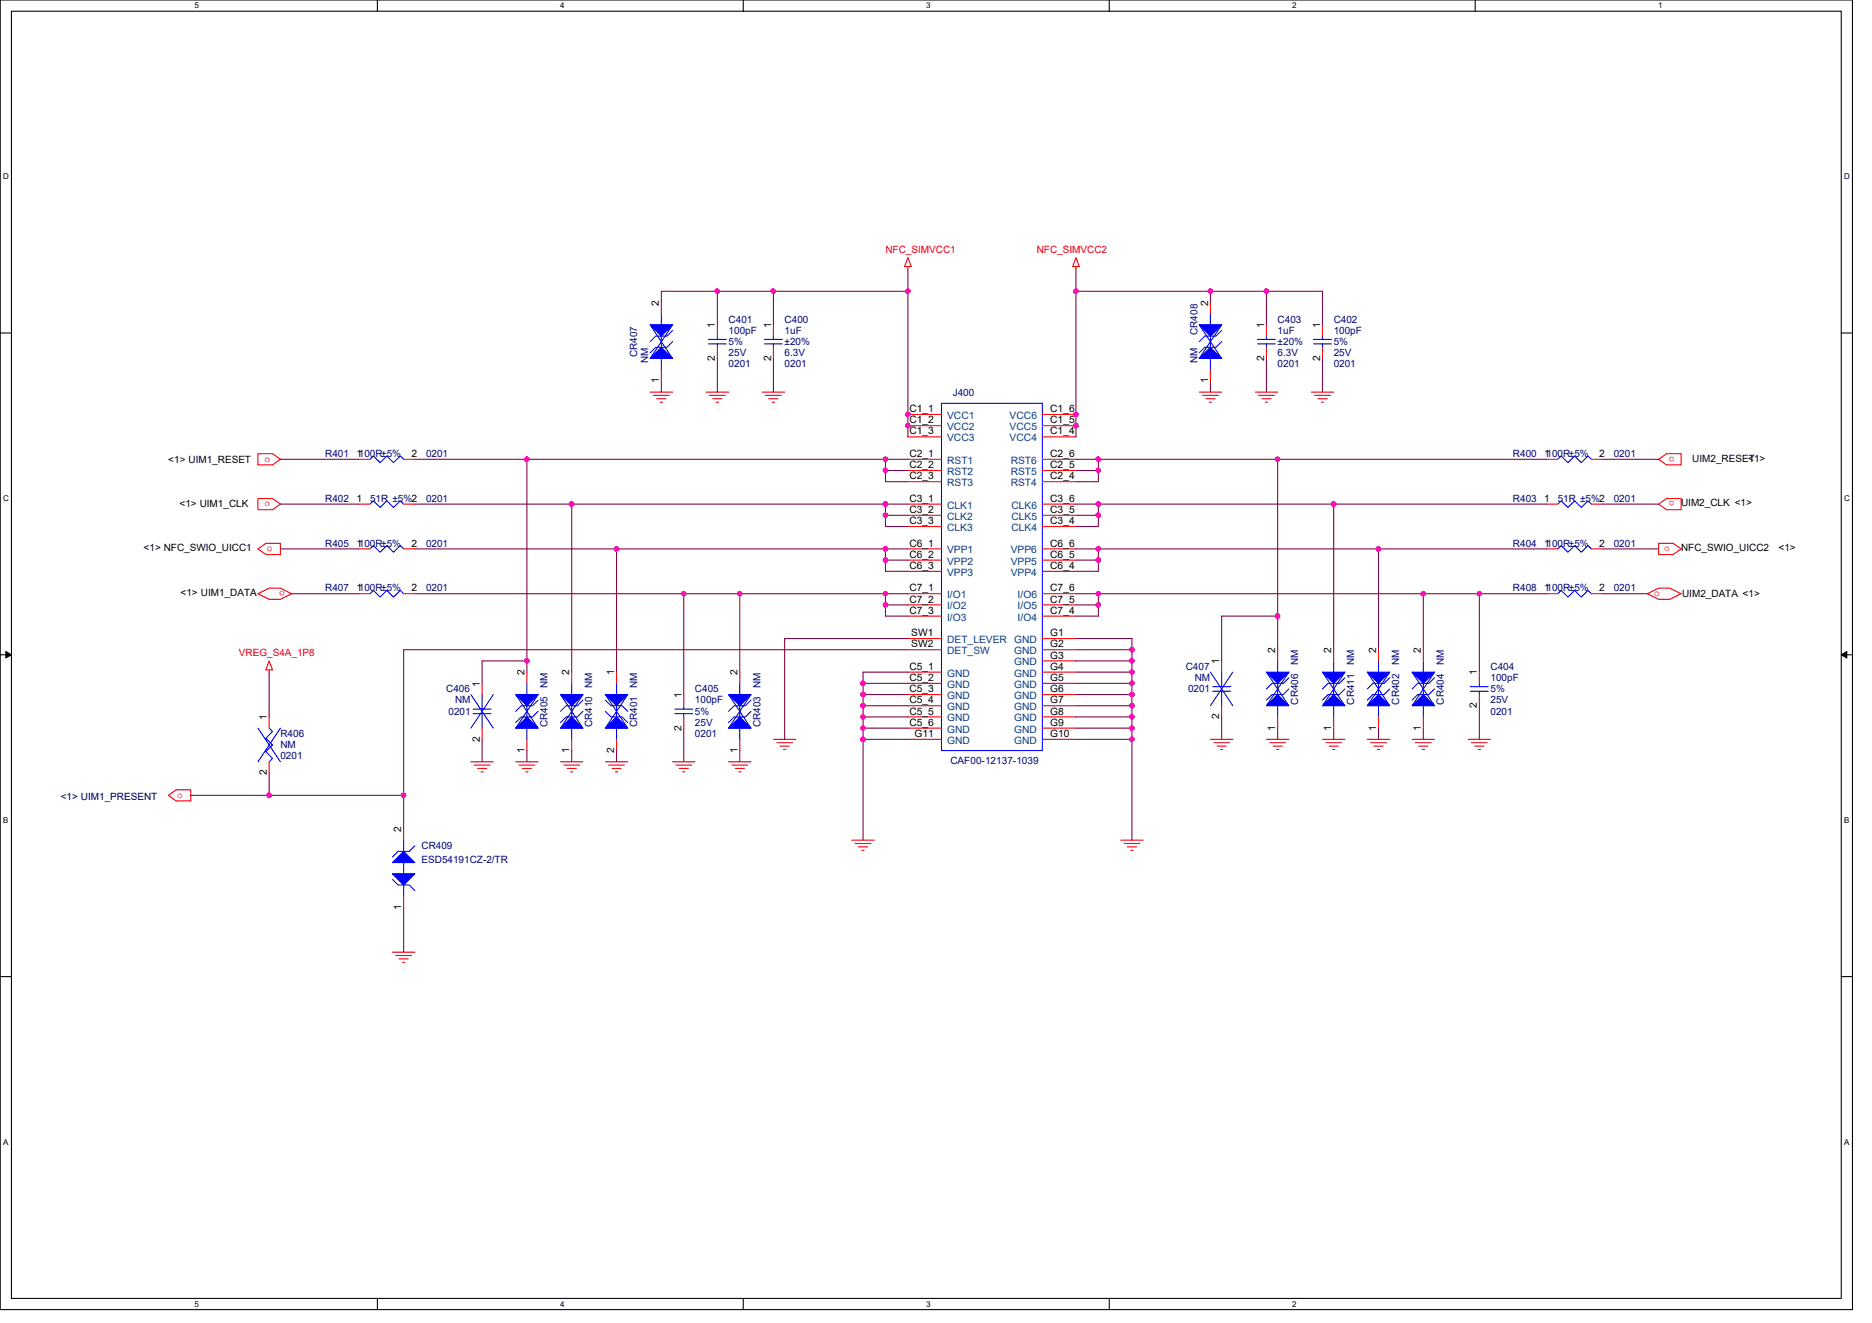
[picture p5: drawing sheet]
<svg xmlns="http://www.w3.org/2000/svg" width="297mm" height="210mm" viewBox="0 0 297 210" stroke-linecap="round" stroke-linejoin="round" font-family="sans-serif">
<path d="M0 0h293.9v207.9h-293.9zM1.8 1.8h290.4v204.3h-290.4z" fill="none" stroke="#000" stroke-width=".17"/>
<g fill="#fff">
<path d="M30.8 .2h.7v1.4h-.7z"/>
<path d="M30.8 206.3h.7v1.4h-.7z"/>
</g>
<path d="M59.9 0v1.8M59.9 206.1v1.8" fill="none" stroke="#000" stroke-width=".17"/>
<g fill="#fff">
<path d="M88.9 .2h.7v1.4h-.7z"/>
<path d="M88.9 206.3h.7v1.4h-.7z"/>
</g>
<path d="M117.9 0v1.8M117.9 206.1v1.8" fill="none" stroke="#000" stroke-width=".17"/>
<g fill="#fff">
<path d="M147 .2h.7v1.4h-.7z"/>
<path d="M147 206.3h.7v1.4h-.7z"/>
</g>
<path d="M176 0v1.8M176 206.1v1.8" fill="none" stroke="#000" stroke-width=".17"/>
<g fill="#fff">
<path d="M205 .2h.7v1.4h-.7z"/>
<path d="M205 206.3h.7v1.4h-.7z"/>
</g>
<path d="M234.1 0v1.8" fill="none" stroke="#000" stroke-width=".17"/>
<g fill="#fff">
<path d="M263.1 .2h.7v1.4h-.7z"/>
<path d="M.5 27.3h.9v1.4h-.9z"/>
<path d="M292.6 27.3h.9v1.4h-.9z"/>
<path d="M.5 78.4h.9v1.4h-.9z"/>
<path d="M292.6 78.4h.9v1.4h-.9z"/>
</g>
<path d="M0 52.9h1.8M292.2 52.9h1.7" fill="none" stroke="#000" stroke-width=".17"/>
<g fill="#fff">
<path d="M.5 129.5h.8v1.4h-.8z"/>
<path d="M292.6 129.5h.9v1.4h-.9z"/>
</g>
<path d="M0 103.9h1.8M292.2 103.9h1.7" fill="none" stroke="#000" stroke-width=".17"/>
<path d="M.9 103.4l.9 .5-.9 .5zM292.2 103.9l.8-.5v1z" fill="#000" stroke="#000" stroke-width=".16"/>
<g fill="#fff">
<path d="M.5 180.5h.8v1.4h-.8z"/>
<path d="M292.6 180.5h.9v1.4h-.9z"/>
</g>
<path d="M0 155h1.8M292.2 155h1.7" fill="none" stroke="#000" stroke-width=".17"/>
<g fill="none" stroke="#f00" stroke-width=".17">
<path d="M104.9 58.7v1.8M104.9 48v1.8M113.8 51.6v1.7M113.8 55.1v1.8M122.7 51.6v1.7M122.7 55.1v1.8M144.1 40.9l.5 1.4h-1.1zM144.1 42.3v.4M170.7 40.9l.6 1.4h-1.1zM170.7 42.3v.4M192.1 58.7v1.8M192.1 48v1.8"/>
<path d="M201 51.6v1.7M201 55.1v1.8M209.8 51.6v1.7M209.8 55.1v1.8M40.9 72h2.3l1.3 .9-1.3 .9h-2.3zM40.9 79.1h2.3l1.3 .9-1.3 .9h-2.3zM56.9 72.9h1.8M64 72.9h1.8M103.2 62.2h3.5M103.7 62.8h2.5M104.2 63.3h1.5M104.8 63.8h.3"/>
<path d="M112.1 62.2h3.5M112.6 62.8h2.5M113.1 63.3h1.5M113.7 63.8h.3M120.9 62.2h3.6M121.5 62.8h2.5M122 63.3h1.4M122.6 63.8h.3M144.1 65.8h5.3M144.1 67.6h5.3M144.1 69.3h5.3M144.1 72.9h5.3"/>
<path d="M144.1 74.7h5.3M144.1 76.5h5.3M165.4 69.3h5.3M165.4 67.6h5.3M165.4 65.8h5.3M165.4 76.5h5.3M165.4 74.7h5.3M165.4 72.9h5.3M190.3 62.2h3.5M190.8 62.8h2.5M191.3 63.3h1.5M191.9 63.8h.3"/>
<path d="M199.2 62.2h3.5M199.7 62.8h2.5M200.2 63.3h1.5M200.8 63.8h.3M208.1 62.2h3.5M208.6 62.8h2.5M209.1 63.3h1.5M209.7 63.8h.3M245.4 72.9h1.8M252.5 72.9h1.8M263.2 72.9l1.2-.9h2.3v1.8h-2.3zM40.9 87.1l1.3-.9h2.3v1.8h-2.3z"/>
<path d="M40.9 94.2l1.8-.9h1.8l1.8 .9-1.8 .9h-1.8zM56.9 94.2h1.8M56.9 87.1h1.8M56.9 80h1.8M64 94.2h1.8M64 87.1h1.8M64 80h1.8M144.1 80h5.3M144.1 81.8h5.3M144.1 83.6h5.3M144.1 87.1h5.3M144.1 88.9h5.3"/>
<path d="M144.1 90.7h5.3M144.1 94.2h5.3M144.1 96h5.3M144.1 97.8h5.3M165.4 83.6h5.3M165.4 81.8h5.3M165.4 80h5.3M165.4 90.7h5.3M165.4 88.9h5.3M165.4 87.1h5.3M165.4 97.8h5.3M165.4 96h5.3"/>
<path d="M165.4 94.2h5.3M245.4 94.2h1.8M245.4 87.1h1.8M245.4 80h1.8M252.5 94.2h1.8M252.5 87.1h1.8M252.5 80h1.8M261.4 94.2l1.8-.9h1.8l1.7 .9-1.7 .9h-1.8zM263.2 86.2h2.3l1.2 .9-1.2 .9h-2.3zM263.2 80l1.2-.9h2.3v1.8h-2.3zM42.7 104.9l.5 1.4h-1zM42.7 106.3v.4"/>
<path d="M42.7 113.8v1.8M76.5 108.5v1.7M76.5 115.6v1.7M83.6 117.3v1.8M83.6 106.7v1.8M90.7 117.3v1.8M90.7 106.7v1.8M97.8 106.7v1.8M97.8 117.3v1.8M108.5 110.2v1.8M108.5 113.8v1.8M117.4 117.3v1.8"/>
<path d="M117.4 106.7v1.8M122.7 117.3h3.6M123.3 117.9h2.4M123.8 118.4h1.4M124.3 119h.4M144.1 106.7h5.3M144.1 108.5h5.3M144.1 110.2h5.3M144.1 112h5.3M144.1 113.8h5.3M144.1 115.6h5.3M144.1 117.3h5.3"/>
<path d="M144.1 101.3h5.3M144.1 103.1h5.3M165.4 101.3h5.3M165.4 103.1h5.3M165.4 104.9h5.3M165.4 106.7h5.3M165.4 108.5h5.3M165.4 110.2h5.3M165.4 112h5.3M165.4 113.8h5.3M165.4 115.6h5.3M165.4 117.3h5.3"/>
<path d="M192.1 117.3h3.5M192.6 117.9h2.5M193.1 118.4h1.5M193.7 119h.3M193.8 104.9v1.8M193.8 112v1.8M201 117.3h3.5M201.5 117.9h2.5M202 118.4h1.5M202.6 119h.3M202.7 113.8v1.8M202.7 103.1v1.8"/>
<path d="M209.8 117.3h3.6M210.4 117.9h2.5M210.9 118.4h1.4M211.5 119h.3M211.6 113.8v1.8M211.6 103.1v1.8M217 117.3h3.5M217.5 117.9h2.5M218 118.4h1.5M218.6 119h.3M218.7 113.8v1.8M218.7 103.1v1.8"/>
<path d="M224.1 117.3h3.5M224.6 117.9h2.5M225.1 118.4h1.5M225.7 119h.3M225.8 113.8v1.8M225.8 103.1v1.8M233 117.3h3.5M233.5 117.9h2.5M234 118.4h1.5M234.6 119h.3M234.7 106.7v1.8M234.7 110.2v1.8"/>
<path d="M26.7 126.2l1.3-.9h2.3v1.8h-2.3zM42.7 120.9v1.8M64 131.6v1.7M74.7 120.9h3.6M75.2 121.4h2.5M75.8 122h1.4M76.3 122.5h.4M81.8 120.9h3.6M82.4 121.4h2.5M82.9 122h1.4M83.4 122.5h.4M88.9 120.9h3.6"/>
<path d="M89.5 121.4h2.5M90 122h1.4M90.5 122.5h.4M96.1 120.9h3.5M96.6 121.4h2.5M97.1 122h1.4M97.7 122.5h.3M106.7 120.9h3.6M107.2 121.4h2.5M107.8 122h1.4M108.3 122.5h.4M115.6 120.9h3.6"/>
<path d="M116.1 121.4h2.5M116.7 122h1.4M117.2 122.5h.4M135.2 133.3h3.5M135.7 133.9h2.5M136.2 134.4h1.5M136.8 135h.3M177.8 133.3h3.6M178.4 133.9h2.5M178.9 134.4h1.4M179.4 135h.4M62.3 151.1h3.5"/>
<path d="M62.8 151.7h2.5M63.3 152.2h1.5M63.9 152.7h.3M64 142.2v1.8"/>
</g>
<g fill="none" stroke="#00f" stroke-width=".17">
<path d="M103.2 51.6l3.5 5.3M104.9 56.9v1.8M104.9 53.3v1.8M104.9 49.8v1.8M106.7 54.2l-.9 .9h-1.7l-.9 .9M106.7 52.5l-.9 .8h-1.7l-.9 .9M106.7 51.6l-3.5 5.3M112.4 53.9h2.8M112.4 54.6h2.8M113.8 53.3v.6M113.8 54.6v.5M121.3 53.9h2.8"/>
<path d="M121.3 54.6h2.8M122.7 53.3v.6M122.7 54.6v.5M190.3 51.6l3.5 5.3M192.1 56.9v1.8M192.1 53.3v1.8M192.1 49.8v1.8M193.8 54.2l-.8 .9h-1.8l-.9 .9M193.8 52.5l-.8 .8h-1.8l-.9 .9M193.8 51.6l-3.5 5.3M199.5 53.9h2.9M199.5 54.6h2.9"/>
<path d="M201 53.3v.6M201 54.6v.5M208.4 53.9h2.9M208.4 54.6h2.9M209.8 53.3v.6M209.8 54.6v.5M58.7 72.9l.5-.5 1.1 1 1.1-1 1 1 1.1-1 .5 .5M149.4 64h16v55.1h-16zM247.2 72.9l.5-.5 1.1 1 1-1 1.1 1 1.1-1 .5 .5M58.7 94.2l.5-.5 1.1 1.1 1.1-1.1 1 1.1 1.1-1.1 .5 .5M58.7 87.1l.5-.5 1.1 1.1 1.1-1.1 1 1.1 1.1-1.1 .5 .5M58.7 80l.5-.5 1.1 1 1.1-1 1 1 1.1-1 .5 .5"/>
<path d="M247.2 94.2l.5-.5 1.1 1.1 1-1.1 1.1 1.1 1.1-1.1 .5 .5M247.2 87.1l.5-.5 1.1 1.1 1-1.1 1.1 1.1 1.1-1.1 .5 .5M247.2 80l.5-.5 1.1 1 1-1 1.1 1 1.1-1 .5 .5M40.9 115.6l3.6 5.3M42.7 115.6l.5 .5-1 1.1 1 1-1 1.1 1 1.1-.5 .5M44.5 115.6l-3.6 5.3M74.7 110.2l3.6 5.4M75.1 112.5h2.8M75.1 113.3h2.8M76.5 110.2v2.3M76.5 113.3v2.3M78.3 110.2l-3.6 5.4"/>
<path d="M81.8 110.2l3.6 5.4M83.6 115.6v1.7M83.6 112v1.8M83.6 108.5v1.7M85.4 112.9l-.9 .9h-1.8l-.9 .9M85.4 111.1l-.9 .9h-1.8l-.9 .9M85.4 110.2l-3.6 5.4M88.9 110.2l3.6 5.4M90.7 115.6v1.7M90.7 112v1.8M90.7 108.5v1.7M92.5 112.9l-.9 .9h-1.8l-.9 .9"/>
<path d="M92.5 111.1l-.9 .9h-1.8l-.9 .9M92.5 110.2l-3.6 5.4M96.1 111.1l.8 .9h1.8l.9 .9M96.1 112.9l.8 .9h1.8l.9 .9M96.1 110.2l3.5 5.4M97.8 108.5v1.7M97.8 112v1.8M97.8 115.6v1.7M99.6 110.2l-3.5 5.4M107.1 112.5h2.8M107.1 113.3h2.8M108.5 112v.5"/>
<path d="M108.5 113.3v.5M115.6 110.2l3.6 5.4M117.4 115.6v1.7M117.4 112v1.8M117.4 108.5v1.7M119.2 112.9l-.9 .9h-1.8l-.9 .9M119.2 111.1l-.9 .9h-1.8l-.9 .9M119.2 110.2l-3.6 5.4M192.1 106.7l3.5 5.3M192.4 109h2.9M192.4 109.7h2.9M193.8 106.7v2.3"/>
<path d="M193.8 109.7v2.3M195.6 106.7l-3.5 5.3M201 106.7l3.5 5.3M202.7 112v1.8M202.7 108.5v1.7M202.7 104.9v1.8M204.5 109.3l-.9 .9h-1.8l-.8 .9M204.5 107.6l-.9 .9h-1.8l-.8 .8M204.5 106.7l-3.5 5.3M209.8 106.7l3.6 5.3M211.6 112v1.8M211.6 108.5v1.7"/>
<path d="M211.6 104.9v1.8M213.4 109.3l-.9 .9h-1.8l-.9 .9M213.4 107.6l-.9 .9h-1.8l-.9 .8M213.4 106.7l-3.6 5.3M217 106.7l3.5 5.3M218.7 104.9v1.8M218.7 112v1.8M218.7 108.5v1.7M220.5 107.6l-.9 .9h-1.8l-.8 .8M220.5 106.7l-3.5 5.3M220.5 109.3l-.9 .9h-1.8l-.8 .9M224.1 106.7l3.5 5.3"/>
<path d="M225.8 112v1.8M225.8 108.5v1.7M225.8 104.9v1.8M227.6 109.3l-.9 .9h-1.7l-.9 .9M227.6 107.6l-.9 .9h-1.7l-.9 .8M227.6 106.7l-3.5 5.3M233.3 109h2.9M233.3 109.7h2.9M234.7 108.5v.5M234.7 109.7v.5M62.3 139.6l.9 .9h1.7l.9 .9M64 136.9v1.8"/>
<path d="M64 133.3v1.8M65.8 134.2l-.9 .9h-1.7l-.9 .9M64 140.5v1.7"/>
</g>
<g fill="#00f" stroke="#00f" stroke-width=".17">
<path d="M103.2 56.9l1.7-1.8 1.8 1.8z" fill-rule="evenodd"/>
<path d="M103.2 51.6h3.5l-1.8 1.7z" fill-rule="evenodd"/>
<path d="M83.6 113.8l1.8 1.8h-3.6z" fill-rule="evenodd"/>
<path d="M81.8 110.2h3.6l-1.8 1.8z" fill-rule="evenodd"/>
<path d="M117.4 113.8l1.8 1.8h-3.6z" fill-rule="evenodd"/>
<path d="M115.6 110.2h3.6l-1.8 1.8z" fill-rule="evenodd"/>
<path d="M211.6 110.2l1.8 1.8h-3.6z" fill-rule="evenodd"/>
<path d="M209.8 106.7h3.6l-1.8 1.8z" fill-rule="evenodd"/>
<path d="M62.3 138.7h3.5l-1.8 1.8z" fill-rule="evenodd"/>
<path d="M62.3 136.9l1.7-1.8 1.8 1.8z" fill-rule="evenodd"/>
<path d="M90.7 113.8l1.8 1.8h-3.6z" fill-rule="evenodd"/>
<path d="M88.9 110.2h3.6l-1.8 1.8z" fill-rule="evenodd"/>
<path d="M217 112l1.7-1.8 1.8 1.8z" fill-rule="evenodd"/>
<path d="M217 106.7h3.5l-1.8 1.8z" fill-rule="evenodd"/>
<path d="M190.3 56.9l1.8-1.8 1.7 1.8z" fill-rule="evenodd"/>
<path d="M190.3 51.6h3.5l-1.7 1.7z" fill-rule="evenodd"/>
<path d="M202.7 110.2l1.8 1.8h-3.5z" fill-rule="evenodd"/>
<path d="M201 106.7h3.5l-1.8 1.8z" fill-rule="evenodd"/>
<path d="M225.8 110.2l1.8 1.8h-3.5z" fill-rule="evenodd"/>
<path d="M224.1 106.7h3.5l-1.8 1.8z" fill-rule="evenodd"/>
<path d="M96.1 110.2h3.5l-1.8 1.8z" fill-rule="evenodd"/>
<path d="M96.1 115.6l1.7-1.8 1.8 1.8z" fill-rule="evenodd"/>
</g>
<g fill="none" stroke="#800040" stroke-width=".17">
<path d="M113.8 46.2h8.9M113.8 46.2h-8.9v1.8M113.8 46.2v5.4M113.8 56.9v5.3M122.7 46.2v5.4M122.7 56.9v5.3M122.7 46.2h21.4M144.1 42.7v3.5M144.1 46.2v23.1M170.7 42.7v3.5M170.7 46.2h21.4v1.8M170.7 46.2v23.1"/>
<path d="M192.1 46.2h8.9M201 46.2v5.4M201 46.2h8.8v5.4M201 56.9v5.3M209.8 56.9v5.3M44.5 72.9h12.4M65.8 72.9h17.8M83.6 72.9v32M83.6 72.9h56.9M104.9 60.5v1.7M140.5 74.7v1.8h3.6M140.5 72.9v1.8"/>
<path d="M140.5 72.9h3.6M140.5 74.7h3.6M170.7 72.9h3.6M170.7 74.7h3.6M174.3 74.7v1.8h-3.6M174.3 72.9v1.8M174.3 72.9h28.4M192.1 60.5v1.7M202.7 72.9h42.7M202.7 72.9v24.9M254.3 72.9h8.9M44.5 80h12.4"/>
<path d="M44.5 87.1h12.4M46.3 94.2h10.6M65.8 80h24.9M65.8 87.1h32M65.8 94.2h42.7M90.7 80v26.7M90.7 80h49.8M97.8 87.1v19.6M97.8 87.1h42.7M108.5 94.2v16M108.5 94.2h8.9M117.4 94.2v12.5"/>
<path d="M117.4 94.2h23.1M140.5 81.8v1.8h3.6M140.5 80v1.8M140.5 80h3.6M140.5 81.8h3.6M140.5 88.9v1.8h3.6M140.5 87.1v1.8M140.5 87.1h3.6M140.5 88.9h3.6M140.5 96v1.8h3.6M140.5 94.2v1.8M140.5 94.2h3.6"/>
<path d="M140.5 96h3.6M170.7 94.2h3.6M170.7 96h3.6M170.7 87.1h3.6M170.7 88.9h3.6M170.7 80h3.6M170.7 81.8h3.6M174.3 96v1.8h-3.6M174.3 94.2v1.8M174.3 94.2h51.5M174.3 88.9v1.8h-3.6M174.3 87.1v1.8"/>
<path d="M174.3 87.1h44.4M174.3 81.8v1.8h-3.6M174.3 80v1.8M174.3 80h37.3M211.6 80v23.1M211.6 80h33.8M218.7 87.1v16M218.7 87.1h26.7M234.7 94.2h-8.9v8.9M234.7 94.2v12.5M234.7 94.2h10.7M254.3 80h8.9"/>
<path d="M254.3 87.1h8.9M254.3 94.2h7.1M42.7 106.7v7.1M76.5 117.3v3.6M83.6 119.1v1.8M83.6 106.7v-1.8h-7.1v3.6M90.7 119.1v1.8M97.8 119.1v1.8M108.5 115.6v5.3M117.4 119.1v1.8M136.9 108.5h7.2M136.9 108.5v1.7"/>
<path d="M136.9 110.2h7.2M136.9 110.2v1.8M136.9 112h7.2M136.9 112v1.8M136.9 113.8h7.2M136.9 113.8v1.8M136.9 115.6h7.2M136.9 115.6v1.7M136.9 117.3h7.2M136.9 117.3v16M144.1 103.1h-80.1v23.1M144.1 106.7h-7.2v1.8"/>
<path d="M144.1 101.3h-19.6v16M170.7 101.3h8.9v1.8M170.7 117.3h8.9M170.7 115.6h8.9M170.7 113.8h8.9M170.7 112h8.9M170.7 110.2h8.9M170.7 108.5h8.9M170.7 106.7h8.9M170.7 104.9h8.9M170.7 103.1h8.9M179.6 117.3v16"/>
<path d="M179.6 115.6v1.7M179.6 113.8v1.8M179.6 112v1.8M179.6 110.2v1.8M179.6 108.5v1.7M179.6 106.7v1.8M179.6 104.9v1.8M179.6 103.1v1.8M193.8 113.8v3.5M202.7 115.6v1.7M202.7 103.1v-5.3h-8.9v7.1M211.6 115.6v1.7"/>
<path d="M218.7 115.6v1.7M225.8 115.6v1.7M234.7 112v5.3M30.3 126.2h12.4M42.7 122.7v3.5M42.7 126.2h21.3M64 126.2v5.4M64 144v7.1"/>
</g>
<g fill="#f0f" stroke="#f0f" stroke-width=".17">
<circle cx="83.6" cy="72.9" r=".35"/>
<circle cx="140.5" cy="74.7" r=".35"/>
<circle cx="140.5" cy="81.8" r=".35"/>
<circle cx="140.5" cy="88.9" r=".35"/>
<circle cx="140.5" cy="96" r=".35"/>
<circle cx="225.8" cy="94.2" r=".35"/>
<circle cx="174.3" cy="94.2" r=".35"/>
<circle cx="174.3" cy="96" r=".35"/>
<circle cx="174.3" cy="88.9" r=".35"/>
<circle cx="174.3" cy="87.1" r=".35"/>
<circle cx="174.3" cy="80" r=".35"/>
<circle cx="174.3" cy="81.8" r=".35"/>
<circle cx="174.3" cy="72.9" r=".35"/>
<circle cx="174.3" cy="74.7" r=".35"/>
<circle cx="140.5" cy="72.9" r=".35"/>
<circle cx="90.7" cy="80" r=".35"/>
<circle cx="140.5" cy="80" r=".35"/>
<circle cx="97.8" cy="87.1" r=".35"/>
<circle cx="140.5" cy="87.1" r=".35"/>
<circle cx="117.4" cy="94.2" r=".35"/>
<circle cx="140.5" cy="94.2" r=".35"/>
<circle cx="218.7" cy="87.1" r=".35"/>
<circle cx="211.6" cy="80" r=".35"/>
<circle cx="202.7" cy="97.8" r=".35"/>
<circle cx="202.7" cy="72.9" r=".35"/>
<circle cx="136.9" cy="108.4" r=".35"/>
<circle cx="136.9" cy="112" r=".35"/>
<circle cx="136.9" cy="110.2" r=".35"/>
<circle cx="136.9" cy="115.6" r=".35"/>
<circle cx="136.9" cy="113.8" r=".35"/>
<circle cx="136.9" cy="117.3" r=".35"/>
<circle cx="179.6" cy="117.3" r=".35"/>
<circle cx="179.6" cy="113.8" r=".35"/>
<circle cx="179.6" cy="115.6" r=".35"/>
<circle cx="179.6" cy="112" r=".35"/>
<circle cx="179.6" cy="110.2" r=".35"/>
<circle cx="179.6" cy="108.4" r=".35"/>
<circle cx="179.6" cy="106.7" r=".35"/>
<circle cx="179.6" cy="104.9" r=".35"/>
<circle cx="179.6" cy="103.1" r=".35"/>
<circle cx="42.7" cy="126.2" r=".35"/>
<circle cx="192.1" cy="46.2" r=".35"/>
<circle cx="200.9" cy="46.2" r=".35"/>
<circle cx="144" cy="46.2" r=".35"/>
<circle cx="144" cy="65.8" r=".35"/>
<circle cx="113.8" cy="46.2" r=".35"/>
<circle cx="170.7" cy="46.2" r=".35"/>
<circle cx="170.7" cy="65.8" r=".35"/>
<circle cx="122.7" cy="46.2" r=".35"/>
<circle cx="64" cy="126.2" r=".35"/>
<circle cx="108.5" cy="94.2" r=".35"/>
<circle cx="234.7" cy="94.2" r=".35"/>
<circle cx="83.6" cy="104.9" r=".35"/>
<circle cx="170.7" cy="67.6" r=".35"/>
<circle cx="144" cy="67.6" r=".35"/>
</g>
<g font-size="1.6" fill="#f00">
<text x="140.5" y="40.2">NFC_SIMVCC1</text>
<text x="164.5" y="40.2">NFC_SIMVCC2</text>
<text x="42" y="73.3">o</text>
<text x="265.7" y="72.5" transform="rotate(180 265.7 72.5)">o</text>
<text x="42" y="80.4">o</text>
<text x="265.7" y="79.6" transform="rotate(180 265.7 79.6)">o</text>
<text x="42.4" y="87.5">o</text>
<text x="264.1" y="87.5">o</text>
<text x="45.2" y="93.8" transform="rotate(180 45.2 93.8)">o</text>
<text x="262.5" y="94.6">o</text>
<text x="37.9" y="104.2">VREG_S4A_1P8</text>
<text x="28.1" y="126.6">o</text>
</g>
<g font-size="1.6">
<text x="104.6" y="48.5" transform="rotate(-90 104.6 48.5)">2</text>
<text x="113.4" y="52.1" transform="rotate(-90 113.4 52.1)">1</text>
<text x="122.3" y="52.1" transform="rotate(-90 122.3 52.1)">1</text>
<text x="191.7" y="48.5" transform="rotate(-90 191.7 48.5)">2</text>
<text x="200.6" y="52.1" transform="rotate(-90 200.6 52.1)">1</text>
<text x="209.5" y="52.1" transform="rotate(-90 209.5 52.1)">1</text>
<text x="113.4" y="57.3" transform="rotate(-90 113.4 57.3)">2</text>
<text x="122.3" y="57.3" transform="rotate(-90 122.3 57.3)">2</text>
<text x="200.6" y="57.3" transform="rotate(-90 200.6 57.3)">2</text>
<text x="209.5" y="57.3" transform="rotate(-90 209.5 57.3)">2</text>
<text x="104.6" y="60.8" transform="rotate(-90 104.6 60.8)">1</text>
<text x="144.3" y="65.4">C1_1</text>
<text x="166.6" y="65.4">C1_6</text>
<text x="191.7" y="60.8" transform="rotate(-90 191.7 60.8)">1</text>
<text x="144.3" y="67.2">C1_2</text>
<text x="144.3" y="69">C1_3</text>
<text x="166.6" y="69">C1_4</text>
<text x="166.6" y="67.2">C1_5</text>
<text x="26.7" y="73.4">&lt;1&gt; UIM1_RESET</text>
<text x="56.6" y="72.5">1100R±5%</text>
<text x="65.3" y="72.5">2</text>
<text x="144.3" y="72.5">C2_1</text>
<text x="144.3" y="74.3">C2_2</text>
<text x="144.3" y="76.1">C2_3</text>
<text x="166.6" y="76.1">C2_4</text>
<text x="166.6" y="74.3">C2_5</text>
<text x="166.6" y="72.5">C2_6</text>
<text x="245" y="72.5">1100R±5%</text>
<text x="253.8" y="72.5">2</text>
<text x="268.5" y="73.3">UIM2_RESET</text>
<text x="277.4" y="73.3">&lt;1&gt;</text>
<text x="28.5" y="80.5">&lt;1&gt; UIM1_CLK</text>
<text x="56.6" y="79.6">1</text>
<text x="144.3" y="79.6">C3_1</text>
<text x="144.3" y="81.4">C3_2</text>
<text x="144.3" y="83.2">C3_3</text>
<text x="166.6" y="83.2">C3_4</text>
<text x="166.6" y="81.4">C3_5</text>
<text x="166.6" y="79.6">C3_6</text>
<text x="245" y="79.6">1</text>
<text x="266.7" y="80.4">UIM2_CLK &lt;1&gt;</text>
<text x="22.8" y="87.5">&lt;1&gt; NFC_SWIO_UICC1</text>
<text x="56.6" y="86.7">1100R±5%</text>
<text x="65.3" y="86.7">2</text>
<text x="144.3" y="86.7">C6_1</text>
<text x="144.3" y="88.5">C6_2</text>
<text x="166.6" y="88.5">C6_5</text>
<text x="166.6" y="86.7">C6_6</text>
<text x="245" y="86.7">1100R±5%</text>
<text x="253.8" y="86.7">2</text>
<text x="266.7" y="87.5">NFC_SWIO_UICC2</text>
<text x="282.2" y="87.5">&lt;1&gt;</text>
<text x="28.7" y="94.6">&lt;1&gt; UIM1_DATA</text>
<text x="56.6" y="93.9">1100R±5%</text>
<text x="65.3" y="93.9">2</text>
<text x="144.3" y="90.3">C6_3</text>
<text x="144.3" y="93.9">C7_1</text>
<text x="144.3" y="95.6">C7_2</text>
<text x="166.6" y="90.3">C6_4</text>
<text x="166.6" y="95.6">C7_5</text>
<text x="166.6" y="93.9">C7_6</text>
<text x="245" y="93.9">1100R±5%</text>
<text x="253.8" y="93.9">2</text>
<text x="266.9" y="94.8">UIM2_DATA &lt;1&gt;</text>
<text x="144.3" y="97.4">C7_3</text>
<text x="144.6" y="101">SW1</text>
<text x="166.6" y="101">G1</text>
<text x="166.6" y="97.4">C7_4</text>
<text x="83.2" y="107.2" transform="rotate(-90 83.2 107.2)">2</text>
<text x="90.3" y="107.2" transform="rotate(-90 90.3 107.2)">2</text>
<text x="97.4" y="107.2" transform="rotate(-90 97.4 107.2)">1</text>
<text x="117" y="107.2" transform="rotate(-90 117 107.2)">2</text>
<text x="144.3" y="106.3">C5_1</text>
<text x="144.6" y="102.7">SW2</text>
<text x="166.6" y="102.7">G2</text>
<text x="166.6" y="104.5">G3</text>
<text x="166.6" y="106.3">G4</text>
<text x="193.5" y="105.4" transform="rotate(-90 193.5 105.4)">1</text>
<text x="202.3" y="103.7" transform="rotate(-90 202.3 103.7)">2</text>
<text x="211.2" y="103.7" transform="rotate(-90 211.2 103.7)">2</text>
<text x="218.4" y="103.7" transform="rotate(-90 218.4 103.7)">2</text>
<text x="225.5" y="103.7" transform="rotate(-90 225.5 103.7)">2</text>
<text x="234.4" y="107.2" transform="rotate(-90 234.4 107.2)">1</text>
<text x="76.1" y="109" transform="rotate(-90 76.1 109)">1</text>
<text x="108.1" y="110.8" transform="rotate(-90 108.1 110.8)">1</text>
<text x="144.3" y="108.1">C5_2</text>
<text x="144.3" y="109.9">C5_3</text>
<text x="144.3" y="111.6">C5_4</text>
<text x="144.3" y="113.4">C5_5</text>
<text x="166.6" y="108.1">G5</text>
<text x="166.6" y="109.9">G6</text>
<text x="166.6" y="111.6">G7</text>
<text x="166.6" y="113.4">G8</text>
<text x="234.4" y="112.4" transform="rotate(-90 234.4 112.4)">2</text>
<text x="42.3" y="114.3" transform="rotate(-90 42.3 114.3)">1</text>
<text x="76.1" y="117.7" transform="rotate(-90 76.1 117.7)">2</text>
<text x="83.2" y="119.5" transform="rotate(-90 83.2 119.5)">1</text>
<text x="90.3" y="119.5" transform="rotate(-90 90.3 119.5)">1</text>
<text x="97.4" y="119.5" transform="rotate(-90 97.4 119.5)">2</text>
<text x="108.1" y="116" transform="rotate(-90 108.1 116)">2</text>
<text x="117" y="119.5" transform="rotate(-90 117 119.5)">1</text>
<text x="144.3" y="115.2">C5_6</text>
<text x="145.1" y="117">G11</text>
<text x="166.6" y="115.2">G9</text>
<text x="166.6" y="117">G10</text>
<text x="193.5" y="114.2" transform="rotate(-90 193.5 114.2)">2</text>
<text x="202.3" y="116" transform="rotate(-90 202.3 116)">1</text>
<text x="211.2" y="116" transform="rotate(-90 211.2 116)">1</text>
<text x="218.4" y="116" transform="rotate(-90 218.4 116)">1</text>
<text x="225.5" y="116" transform="rotate(-90 225.5 116)">1</text>
<text x="42.3" y="123.1" transform="rotate(-90 42.3 123.1)">2</text>
<text x="63.7" y="132.1" transform="rotate(-90 63.7 132.1)">2</text>
<text x="63.7" y="144.4" transform="rotate(-90 63.7 144.4)">1</text>
</g>
<g font-size="1.6" fill="#000080">
<text x="115.6" y="51.2">C401</text>
<text x="115.6" y="53">100pF</text>
<text x="124.5" y="51.2">C400</text>
<text x="124.5" y="53">1uF</text>
<text x="190" y="53.2" transform="rotate(-90 190 53.2)">CR408</text>
<text x="202.7" y="51.2">C403</text>
<text x="202.7" y="53">1uF</text>
<text x="211.6" y="51.2">C402</text>
<text x="211.6" y="53">100pF</text>
<text x="101.1" y="56.7" transform="rotate(-90 101.1 56.7)">CR407</text>
<text x="102.9" y="57.6" transform="rotate(-90 102.9 57.6)">NM</text>
<text x="115.6" y="58.3">0201</text>
<text x="115.6" y="56.5">25V</text>
<text x="115.6" y="54.8">5%</text>
<text x="124.5" y="58.3">0201</text>
<text x="124.5" y="56.5">6.3V</text>
<text x="124.5" y="54.8">±20%</text>
<text x="190" y="57.6" transform="rotate(-90 190 57.6)">NM</text>
<text x="202.7" y="58.3">0201</text>
<text x="202.7" y="56.5">6.3V</text>
<text x="202.7" y="54.8">±20%</text>
<text x="211.6" y="58.3">0201</text>
<text x="211.6" y="56.5">25V</text>
<text x="211.6" y="54.8">5%</text>
<text x="151.2" y="62.9">J400</text>
<text x="51.6" y="72.5">R401</text>
<text x="67.6" y="72.5">0201</text>
<text x="240.1" y="72.5">R400</text>
<text x="256.1" y="72.5">0201</text>
<text x="51.6" y="79.7">R402</text>
<text x="58.7" y="79.7">51R ±5%2</text>
<text x="67.6" y="79.7">0201</text>
<text x="240.1" y="79.7">R403</text>
<text x="247.2" y="79.7">51R ±5%2</text>
<text x="256.1" y="79.7">0201</text>
<text x="51.6" y="86.8">R405</text>
<text x="67.6" y="86.8">0201</text>
<text x="240.1" y="86.8">R404</text>
<text x="256.1" y="86.8">0201</text>
<text x="51.6" y="93.9">R407</text>
<text x="67.6" y="93.9">0201</text>
<text x="240.1" y="93.9">R408</text>
<text x="256.1" y="93.9">0201</text>
<text x="188.1" y="106.3">C407</text>
<text x="206" y="105.6" transform="rotate(-90 206 105.6)">NM</text>
<text x="214.9" y="105.6" transform="rotate(-90 214.9 105.6)">NM</text>
<text x="222" y="105.6" transform="rotate(-90 222 105.6)">NM</text>
<text x="229.1" y="105.6" transform="rotate(-90 229.1 105.6)">NM</text>
<text x="236.5" y="106.3">C404</text>
<text x="70.8" y="109.9">C406</text>
<text x="71.2" y="113.4">0201</text>
<text x="72.2" y="111.7">NM</text>
<text x="86.9" y="109.2" transform="rotate(-90 86.9 109.2)">NM</text>
<text x="94" y="109.2" transform="rotate(-90 94 109.2)">NM</text>
<text x="101.1" y="109.2" transform="rotate(-90 101.1 109.2)">NM</text>
<text x="110.3" y="109.9">C405</text>
<text x="110.3" y="111.7">100pF</text>
<text x="110.3" y="113.4">5%</text>
<text x="120.6" y="109.2" transform="rotate(-90 120.6 109.2)">NM</text>
<text x="188.5" y="109.9">0201</text>
<text x="189.6" y="108.1">NM</text>
<text x="206" y="111.8" transform="rotate(-90 206 111.8)">CR406</text>
<text x="214.9" y="111.8" transform="rotate(-90 214.9 111.8)">CR411</text>
<text x="222" y="111.8" transform="rotate(-90 222 111.8)">CR402</text>
<text x="229.1" y="111.8" transform="rotate(-90 229.1 111.8)">CR404</text>
<text x="236.5" y="108.1">100pF</text>
<text x="236.5" y="113.4">0201</text>
<text x="236.5" y="111.7">25V</text>
<text x="236.5" y="109.9">5%</text>
<text x="44.5" y="117">R406</text>
<text x="44.5" y="118.8">NM</text>
<text x="86.9" y="115.4" transform="rotate(-90 86.9 115.4)">CR405</text>
<text x="94" y="115.4" transform="rotate(-90 94 115.4)">CR410</text>
<text x="101.1" y="115.4" transform="rotate(-90 101.1 115.4)">CR401</text>
<text x="110.3" y="117">0201</text>
<text x="110.3" y="115.2">25V</text>
<text x="120.6" y="115.4" transform="rotate(-90 120.6 115.4)">CR403</text>
<text x="44.5" y="120.5">0201</text>
<text x="150.8" y="121.3">CAF00-12137-1039</text>
<text x="66.9" y="134.8">CR409</text>
<text x="66.9" y="136.9">ESD54191CZ-2/TR</text>
</g>
<g font-size="1.6" fill="#004080">
<text x="150.3" y="66.5">VCC1</text>
<text x="150.3" y="68.3">VCC2</text>
<text x="150.3" y="70.1">VCC3</text>
<text x="160.2" y="70.1">VCC4</text>
<text x="160.2" y="68.3">VCC5</text>
<text x="160.2" y="66.5">VCC6</text>
<text x="150.3" y="73.6">RST1</text>
<text x="150.3" y="75.4">RST2</text>
<text x="150.3" y="77.2">RST3</text>
<text x="160.4" y="77.2">RST4</text>
<text x="160.4" y="75.4">RST5</text>
<text x="160.4" y="73.6">RST6</text>
<text x="150.3" y="80.7">CLK1</text>
<text x="150.3" y="82.5">CLK2</text>
<text x="160.5" y="82.5">CLK5</text>
<text x="160.5" y="80.7">CLK6</text>
<text x="150.3" y="84.3">CLK3</text>
<text x="150.3" y="87.8">VPP1</text>
<text x="150.3" y="89.6">VPP2</text>
<text x="160.4" y="89.6">VPP5</text>
<text x="160.4" y="87.8">VPP6</text>
<text x="160.5" y="84.3">CLK4</text>
<text x="150.3" y="91.4">VPP3</text>
<text x="150.3" y="95">I/O1</text>
<text x="160.4" y="91.4">VPP4</text>
<text x="161.5" y="95">I/O6</text>
<text x="150.3" y="96.7">I/O2</text>
<text x="150.3" y="98.5">I/O3</text>
<text x="161.5" y="98.5">I/O4</text>
<text x="161.5" y="96.7">I/O5</text>
<text x="150.3" y="107.4">GND</text>
<text x="150.3" y="102.1">DET_LEVER</text>
<text x="150.3" y="103.8">DET_SW</text>
<text x="160.9" y="102.1">GND</text>
<text x="160.9" y="103.8">GND</text>
<text x="160.9" y="105.6">GND</text>
<text x="160.9" y="107.4">GND</text>
<text x="150.3" y="109.2">GND</text>
<text x="150.3" y="111">GND</text>
<text x="150.3" y="112.7">GND</text>
<text x="160.9" y="109.2">GND</text>
<text x="160.9" y="111">GND</text>
<text x="160.9" y="112.7">GND</text>
<text x="150.3" y="114.5">GND</text>
<text x="150.3" y="116.3">GND</text>
<text x="150.3" y="118.1">GND</text>
<text x="160.9" y="114.5">GND</text>
<text x="160.9" y="116.3">GND</text>
<text x="160.9" y="118.1">GND</text>
</g>
<text font-size="1.6" fill="#000040" x="9.6" y="126.9">&lt;1&gt; UIM1_PRESENT</text>
<g font-size="1.3">
<text x="30.8" y="1.3">5</text>
<text x="88.9" y="1.3">4</text>
<text x="147" y="1.3">3</text>
<text x="205" y="1.3">2</text>
<text x="263.1" y="1.3">1</text>
<text x=".5" y="28.4">D</text>
<text x="292.6" y="28.4">D</text>
<text x=".5" y="79.5">C</text>
<text x="292.6" y="79.5">C</text>
<text x=".5" y="130.6">B</text>
<text x="292.6" y="130.6">B</text>
<text x=".5" y="181.7">A</text>
<text x="292.6" y="181.7">A</text>
<text x="30.8" y="207.4">5</text>
<text x="88.9" y="207.4">4</text>
<text x="147" y="207.4">3</text>
<text x="205" y="207.4">2</text>
</g>
</svg>
